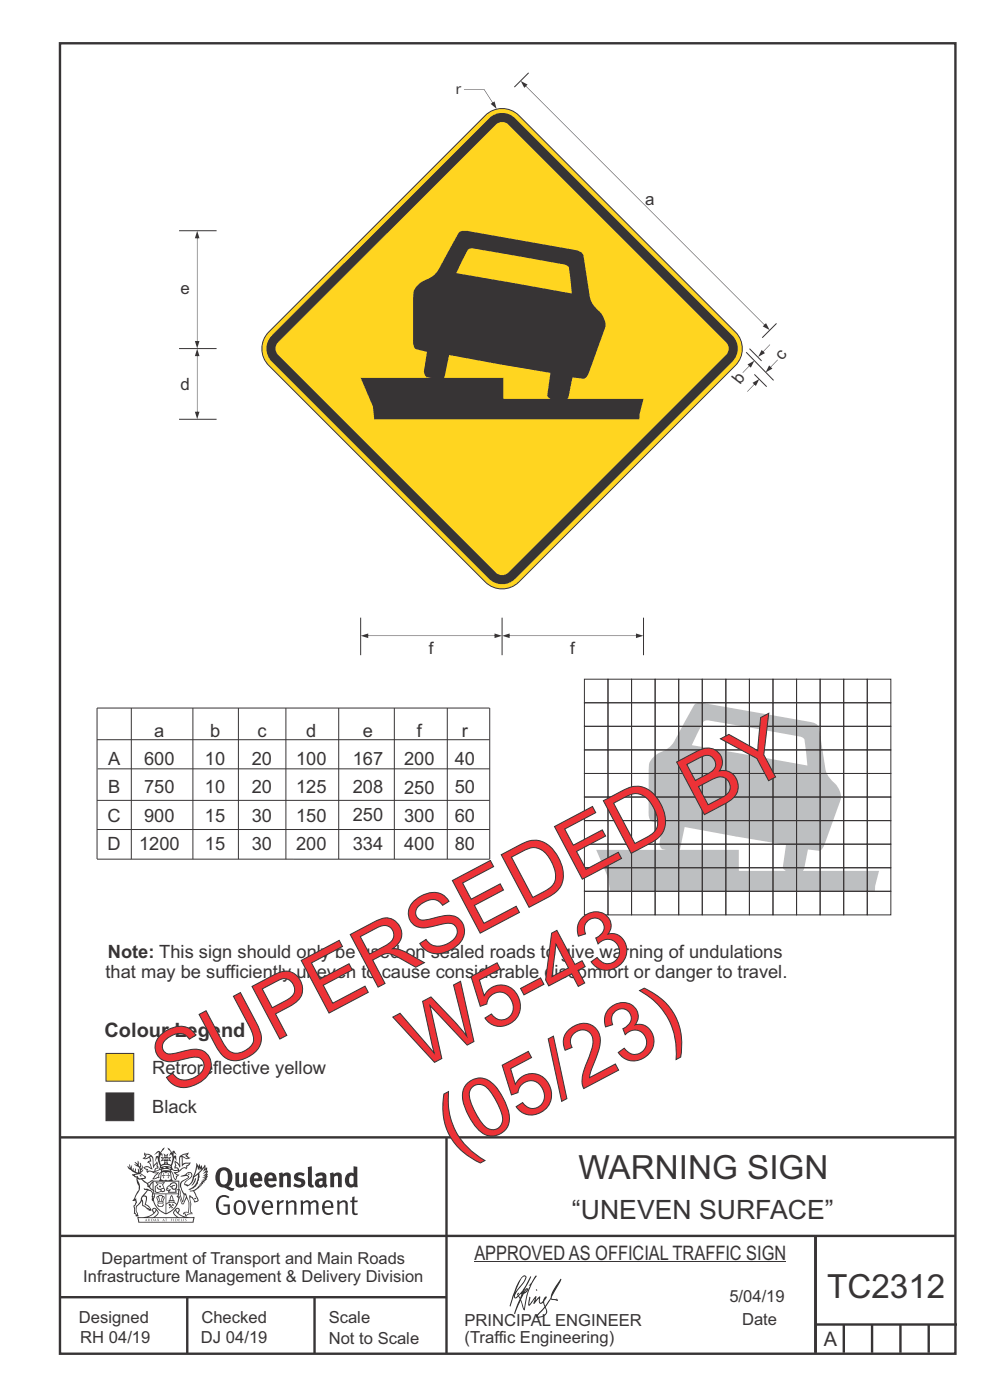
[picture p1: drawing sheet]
<svg xmlns="http://www.w3.org/2000/svg" width="210mm" height="297mm" viewBox="0 0 210 297" stroke-linecap="round" stroke-linejoin="round" font-family="sans-serif">
<g fill="none" stroke="#373435" stroke-width=".51">
<path d="M12.7 9.2h190v278h-190zM12.7 241.3h190M94.7 241.4v45.8M12.7 275.2h82M12.7 262.2h190.1M39.7 275.2v12M66.7 275.2v12M173 262.1v24.9M173 281h30M179 281v6M185 281v6M191 281v6"/>
<path d="M197 281v6"/>
</g>
<path d="M22.5 231.9h5.9v5.8h-5.9z" fill-rule="evenodd" fill="#373435" stroke="#373435" stroke-width=".21"/>
<path d="M22.5 223.5h5.9v5.9h-5.9z" fill-rule="evenodd" fill="#ffd520" stroke="#373435" stroke-width=".21"/>
<g fill="#373435">
<path d="M47 248.4a2.55 2.55 0 0 0 0 2.7l.3 .2a.81 .81 0 0 0 1-1v-.5a1.04 1.04 0 0 0-1.1-1.5zM46.3 248.1a1.82 1.82 0 0 1 2.1-.2 1.82 1.82 0 0 1 .9 1.8 2.29 2.29 0 0 1-.8 2l.7 .3h.5l-.2 .6a2.87 2.87 0 0 1-2-.7 2.12 2.12 0 0 1-1.7-3.1z" fill-rule="evenodd"/>
<path d="M49.9 248.9l.8-.2v2a.46 .46 0 0 0 .3 .6 .46 .46 0 0 0 .6-.3v-2.1l.7-.2v2.4l.2 .5-.5 .3-.3-.3a1.02 1.02 0 0 1-1.2 .3 1.02 1.02 0 0 1-.6-1.1z" fill-rule="evenodd"/>
<path d="M54 249.5l-.1 .5h.9a.49 .49 0 0 0-.2-.6 .49 .49 0 0 0-.6 .1zM53.4 249.1a1.34 1.34 0 0 1 1.6-.2 1.34 1.34 0 0 1 .6 1.5v.2h-1.7a.77 .77 0 0 0 .5 .8 .77 .77 0 0 0 .9-.4l.3 .5a1.59 1.59 0 0 1-2 .2 1.59 1.59 0 0 1-.5-2.1z" fill-rule="evenodd"/>
<path d="M57 249.5l-.1 .5h1a.49 .49 0 0 0-.2-.6 .49 .49 0 0 0-.7 .1zM56.4 249.1a1.34 1.34 0 0 1 1.6-.2 1.34 1.34 0 0 1 .7 1.5v.2h-1.8a.77 .77 0 0 0 .5 .8 .77 .77 0 0 0 .9-.4l.4 .5a1.59 1.59 0 0 1-2.1 .2 1.59 1.59 0 0 1-.5-2.1z" fill-rule="evenodd"/>
<path d="M59.2 248.9l.7-.2 .1 .4a.95 .95 0 0 1 1-.3 .95 .95 0 0 1 .7 .8v2.3h-.8v-2.3a.46 .46 0 0 0-.8 .1v2.2h-.8z" fill-rule="evenodd"/>
<path d="M62.6 249.1a1.75 1.75 0 0 1 2-.1l-.2 .5-.6-.2a.43 .43 0 0 0-.6 .3l.4 .3a1.04 1.04 0 0 1 1.2 1.1 1.04 1.04 0 0 1-1.4 1l-1.2-.4 .3-.6 1 .4 .4-.4a.88 .88 0 0 0-1-.5l-.4-.2-.1-.4z" fill-rule="evenodd"/>
<path d="M65.3 247.6l.8-.2 .1 3.8 .3 .2 .1 .4a.88 .88 0 0 1-1 0 .88 .88 0 0 1-.3-1z" fill-rule="evenodd"/>
<path d="M67.8 250.6a.43 .43 0 0 0-.1 .7 .43 .43 0 0 0 .7-.1v-.7zM66.8 249.1a1.7 1.7 0 0 1 2.4 .1v1.9l.3 .4-.4 .5-.5-.4a1.03 1.03 0 0 1-1.7-.1 1.03 1.03 0 0 1 .8-1.5h.7v-.4a.8 .8 0 0 0-1.2 .1z" fill-rule="evenodd"/>
<path d="M70 248.9l.7-.2 .1 .4a.95 .95 0 0 1 1-.3 .95 .95 0 0 1 .7 .8v2.3h-.8v-2.3a.46 .46 0 0 0-.8 .1v2.2h-.8z" fill-rule="evenodd"/>
<path d="M74.3 249.5a1.48 1.48 0 0 0 0 1.7h.5l.2-.1v-1.5l-.3-.2zM75 247.4l.8 .1 .1 4.4h-.7l-.1-.2a1.26 1.26 0 0 1-1.4 0 1.26 1.26 0 0 1-.5-1.3 1.29 1.29 0 0 1 .4-1.4 1.29 1.29 0 0 1 1.4-.1z" fill-rule="evenodd"/>
<path d="M46.4 253.9a1.72 1.72 0 0 1 2.3 0l-.3 .3a1.24 1.24 0 0 0-1.4-.2 1.24 1.24 0 0 0-.6 1.4 1.49 1.49 0 0 0 1.2 1.9l.7-.1v-1.3h-.8l-.1-.4h1.3v1.9a1.93 1.93 0 0 1-2.2 0 1.93 1.93 0 0 1-.7-2.2l.2-.8z" fill-rule="evenodd"/>
<path d="M50.4 255.1a1.65 1.65 0 0 0 .2 2.2 .99 .99 0 0 0 1-1.4 .78 .78 0 0 0-.4-.8 .78 .78 0 0 0-.8 0zM50 254.9a1.33 1.33 0 0 1 1.6-.1 1.33 1.33 0 0 1 .5 1.4 1.31 1.31 0 0 1-1.3 1.6 1.31 1.31 0 0 1-1.2-1.6v-.6z" fill-rule="evenodd"/>
<path d="M52.5 254.7l.4-.1 .9 2.6 .8-2.5h.5l-1.1 3h-.5z" fill-rule="evenodd"/>
<path d="M56.3 255.2l-.2 .7h1.3a.7 .7 0 0 0-.3-.8 .7 .7 0 0 0-.8 .1zM55.9 255a1.22 1.22 0 0 1 1.5-.2 1.22 1.22 0 0 1 .5 1.5h-1.8a.93 .93 0 0 0 .5 1 .93 .93 0 0 0 1.1-.2l.2 .3a1.43 1.43 0 0 1-1.8 .1 1.43 1.43 0 0 1-.6-1.7z" fill-rule="evenodd"/>
<path d="M58.7 254.7l.4-.1 .1 .5 .4-.4 .6-.1-.2 .5a.66 .66 0 0 0-.8 .7v1.9h-.4z" fill-rule="evenodd"/>
<path d="M60.6 254.7l.4-.1 .1 .5a.94 .94 0 0 1 1-.5 .94 .94 0 0 1 .8 .8v2.3h-.5l-.1-2.5a.81 .81 0 0 0-1.2 .3v2.2h-.4z" fill-rule="evenodd"/>
<path d="M63.7 254.7l.5-.1 .1 .5 .4-.3a.78 .78 0 0 1 1.1 .3 .9 .9 0 0 1 1-.5 .9 .9 0 0 1 .8 .8v2.3h-.5l-.1-2.5a.67 .67 0 0 0-1.1 .3v2.2h-.5v-2.4l-.4-.3-.7 .4v2.3h-.5z" fill-rule="evenodd"/>
<path d="M69 255.2l-.1 .7h1.3a.7 .7 0 0 0-.3-.8 .7 .7 0 0 0-.9 .1zM68.7 255a1.22 1.22 0 0 1 1.5-.2 1.22 1.22 0 0 1 .5 1.5h-1.8a.93 .93 0 0 0 .4 1 .93 .93 0 0 0 1.2-.2l.1 .3a1.44 1.44 0 0 1-1.7 .1 1.44 1.44 0 0 1-.6-1.7z" fill-rule="evenodd"/>
<path d="M71.4 254.7l.5-.1 .1 .5a.94 .94 0 0 1 1-.5 .94 .94 0 0 1 .8 .8v2.3h-.5l-.1-2.5a.81 .81 0 0 0-1.2 .3v2.2h-.4z" fill-rule="evenodd"/>
<path d="M74.7 253.9l.5-.1v.9h.7l-.1 .3h-.6v2.2l.1 .2h.5l.1 .3a.75 .75 0 0 1-1.2-.6v-2.1h-.4v-.3h.4z" fill-rule="evenodd"/>
<path d="M30.8 244.9l1.1 .3-.9 .5h-.4l.6-.5zM31.8 245.4h.2a2.44 2.44 0 0 1 .4 1.9l.1 .5 .7-1-.1 .6 .3 .3a.57 .57 0 0 0-.6 .7l-1-.1-.5 .2 .2-.5-.8-.3 .7-.1 .9 .5 .1-.1-.6-1.3-.2-.2h.5zM30.7 244.4l-.1 .5 .2 .4-.6 .4a1.04 1.04 0 0 0 1.4-.1l.2 .6-.3 .1-.2 .4a.94 .94 0 0 1 .8 1.1l-.2-.1a1.16 1.16 0 0 0-1.5-.1l.3 .4 .4 .2 .1 .5 .2 .1 .1-.2a.94 .94 0 0 1 1.1 .2l.8 .1-1.2 1.2a1.13 1.13 0 0 0 1.2-.2l.4-.1-.1-.4 .5-.8a.83 .83 0 0 0-.6 1.1l-.3-.1-.7 .4 1.1-1.4-.5 .1-.5-.1 1.3-.5-.1-.1-.9 .4v-.3l.2-.2 .3 .1 .1-.3-.2-.4v-.6l-.1-.4-.7 1v-.7a1.42 1.42 0 0 0-1.6-1.8z" fill-rule="evenodd"/>
<path d="M38.5 245.2l.5-.2 .7-.1-.6 .3 .8 .5h-.3zM38.3 245.5l.2-.1 .1 2a1.69 1.69 0 0 1 1.6-.6l-.8 .5 .1 .5a1.1 1.1 0 0 0-1.5 .6l-.1-.5-.2-.2h-.5l.3-.4-.3-.7a1.42 1.42 0 0 1 .8 1.1l.2-.1zM37.1 246.2l.1 1-.2 .3 .1 .4h.5l.1 .2a.96 .96 0 0 1-1.1-.1l-.1 .1a1.06 1.06 0 0 0 1.3 .2v.1a.72 .72 0 0 1-1 .2l.3 .5 .6 .2-.4 .2-.1 .6-.2-.3-.4-1.1-.4-.4 .4 .9a1.54 1.54 0 0 0 .7 1.2l.2-.3a.58 .58 0 0 1 .4-.8l.2-.1h-.3l-.5-.3 .9-.5a.93 .93 0 0 1 1.2-.5v.2l.2-.2 .1-.5a.99 .99 0 0 0 .7-.8l-1.3 .1-.3 .2-.1-1.4 .9 .4 .9-.3h-.4l-.5-.4 .4-.7-.6 .2a1.46 1.46 0 0 0-1.4 2.1v.4l-.2-.4z" fill-rule="evenodd"/>
<path d="M35.6 248.9l.2 .1-.1 .3 .4 .1h-.4v.6l-.1-.6h-.3l.3-.1z" fill-rule="evenodd"/>
<path d="M34.6 248.9l.2 .1v.3l.3 .1h-.3l-.1 .6v-.6h-.4l.4-.1z" fill-rule="evenodd"/>
<path d="M34.3 248.8a.57 .57 0 0 1 .9 .2 .57 .57 0 0 1 .9-.2l.2 1.4h-.2a.57 .57 0 0 1-.9 0 .69 .69 0 0 1-1.1 0zM34.2 248.1l-.3 2.1-.2 .4h3l-.2-.4-.3-2.1h-.2v.2l-.8-.1-.8 .1v-.2z" fill-rule="evenodd"/>
<path d="M34.2 252.4a.3 .3 0 0 0 .6 0 .3 .3 0 0 0-.6 0zM33.3 250.9l.3 .3-.3 .4a.79 .79 0 0 0 0 1.3l.8-.2-.1-.3a.55 .55 0 0 1-.7-.6l.1-.1 .2 .3 .3 .2 .8-.2-.4-.7 .4-.4-.7 .2zM33 250.7l1.1 .2 .9-.2-.4 .6 .4 1.2a.56 .56 0 0 1-.8 .3l-.2 .1a.73 .73 0 0 1-.9 .1 .73 .73 0 0 1-.3-1v-.4l.6-.4z" fill-rule="evenodd"/>
<path d="M35.6 251.8l.7-.4a.58 .58 0 0 1 1-.1 .58 .58 0 0 1-.4 .9l-.3-.3a.43 .43 0 0 1 .6-.4 .57 .57 0 0 0-.8 .2l-.2-.1-.3 .1 .4 .2a.55 .55 0 0 0 .9 .4v.5h-1.3l.3-.4-.1-.1-.6 .1 .2-.3-.2-.1zM35.4 251.8l-.1 .2a.39 .39 0 0 0 .2 .6h.3l-.2 .4h1.9l-.1-.8a.86 .86 0 0 0-.1-1.3 .86 .86 0 0 0-1.3 .4z" fill-rule="evenodd"/>
<path d="M36 254.8h.8v.2h-.8zM36.4 253.8l.2 .8h-.4zM36.4 253.5l-.3 .5-.1 .6h-.2v.4l-.7 .4 .2 .1a1.48 1.48 0 0 1 2.1 .2l.2-.1-.6-.5v-.5h-.2l-.1-.6z" fill-rule="evenodd"/>
<path d="M35.8 255.4l.4 .1 .1 .3 .3-.2-.2-.2a.38 .38 0 0 1 .5 .5l-.2-.2-.3 .2 .3 .2-.3 .3-.1-.4-.4 .4-.1-.2 .4-.3-.1-.1-.2 .1z" fill-rule="evenodd"/>
<path d="M34.5 254h.2v.2l-.2 .6h-.2zM33.6 255.3h.9v.2a.55 .55 0 0 1-.8 .4v-.2l-.2-.1zM33.4 254h.2l.2 .8h-.2zM33.6 255l.8-.1 .1 .2h-.8zM33.8 253.7h.5l-.2 1.1h-.1zM33.3 253.8l-.1 .3 .3 1.1a.48 .48 0 0 0-.1 .6 .48 .48 0 0 0 .5 .2h.5a.49 .49 0 0 0 .2-.8l.3-1.1-.1-.3a1.42 1.42 0 0 0-1.5 0z" fill-rule="evenodd"/>
<path d="M33.7 251.5l.4 .1 .1 .3h-.3z" fill-rule="evenodd"/>
<path d="M41.3 250.1l.3-.2-.2 .8-.6 .8h-.2l.5-.7z" fill-rule="evenodd"/>
<path d="M39.7 249l.3-.2 .5 .2a.88 .88 0 0 1-.6 1.1 1.22 1.22 0 0 0-.8 1.3l.5 .2a.72 .72 0 0 0 .9-.4l.5-.8 .2-.6 .8-.6v.2a2.85 2.85 0 0 1-2 2.9l.1 .1a2.13 2.13 0 0 0 1.9-1.5v-.3a2.01 2.01 0 0 0 .3-1.7l1.1-1.3-.4 1 .7-.5-.7 1 .8-.4-.8 .8 .7-.2-.9 .6 .8-.1-.8 .4h.7l-.8 .3 .3 .2h-.4l.2 .3h-.4l.2 .3h-.4l.1 .2h-.1a2.16 2.16 0 0 1-2 1.1l.1 .2 .4-.1a.76 .76 0 0 1 .7 .8l.5 1.2-.6 .2a1.45 1.45 0 0 0-1.1-1.3l.2 1.8-.1 1.8 .4 .3a1.07 1.07 0 0 0-1.2 .4v-.3l-.5-.2a.87 .87 0 0 1 1.1-.1v-.7a4.4 4.4 0 0 0-.6-3.1l-.1-.3h-.2a2.16 2.16 0 0 1-.7-2.2l.3-.4 1.2-.7a.55 .55 0 0 0-.4-.8zM37.8 252.4a.76 .76 0 0 1 .3 1.1l.6 1.6 .4-1.7 .2 .1a.61 .61 0 0 1-.1 .9l-.3 .8-.2 .1-.7-1.6-.3 .1a1.18 1.18 0 0 0 .1-1.4zM41.8 247.5l.2 .7 .3-.5v.6l.4-.5a1.9 1.9 0 0 1-1.2 1.4l-.3 .3zM38.2 249.6l1.4-.2 .2 .2v.3l-.5 .2a1.26 1.26 0 0 0-.9 1.9l.2 .7a1.84 1.84 0 0 1 .1 2.1l-.4-1.4a.96 .96 0 0 0-.4-1.2l-.4 .2a.78 .78 0 0 1 0 1.3l.1 .3h.4l.4 1.1a.38 .38 0 0 0 .2 .4 .38 .38 0 0 0 .4-.1l.6-1.2a2.94 2.94 0 0 1 .4 2.5l-.1 .4h-.8l-.3 .4v.2l.4-.1 .1 .4 .2 .1a1.02 1.02 0 0 1 1.3-.5v-.4l-.3-.1 .1-1.8-.3-1.3h.1a1.14 1.14 0 0 1 .8 1 .63 .63 0 0 0 .8-.2 .63 .63 0 0 0-.2-.9l-.6-1.2 .9-.6 .2-.4h.3l-.1-.2h.4l-.1-.3h.3l-.1-.3 .5-.1-.2-.2 .6-.4v-.2h-.2l.4-.5h-.3l.3-.5-.4 .1 .4-.5v-.3l-.3 .2 .2-.7-.1-.2-.4 .3v-.8l-.6 .8-.2-.8-.2 .5-.3-.7-.1 .6-.5-.8-.1 1.4-.6 1.8a1.81 1.81 0 0 1-1 1.5l-.6-.2a1.75 1.75 0 0 1 1.1-1.2 .75 .75 0 0 0 .1-1.3 .75 .75 0 0 0-1.2 .4z" fill-rule="evenodd"/>
<path d="M41.2 254.1h.3l.2 .2-.4 .1z" fill-rule="evenodd"/>
<path d="M29.4 258.4h11.6l-.1 .8h-11.4zM31.3 258.2l.5-.1a2.48 2.48 0 0 0 1.4-1.3l.3 .5-.5 .6-.5 .3zM32.5 256.6l.3-.2 .2 .1-.3 .7zM37.2 256.8a2.65 2.65 0 0 0 1.8 1.4h-1.1l-.5-.3-.5-.6zM37.4 256.5l.2-.1 .3 .2-.3 .6zM29.2 258.2l.1 1.2h11.8l.2-1.1-.2-.1a4.1 4.1 0 0 1-3.3-.9l.3-.4-.1-.6a1.06 1.06 0 0 0-1.3 1l.2 .4 .6 .5h-4.7l.3-.1a.84 .84 0 0 0 .6-.8 .84 .84 0 0 0-.5-.8l-.3-.2h-.5l-.1 .6 .3 .4a4.2 4.2 0 0 1-3.4 .9z" fill-rule="evenodd"/>
<path d="M31 258.7l.1 .2h-.2zM31 258.5l-.3 .6 .4-.2 .2 .2z" fill-rule="evenodd"/>
<path d="M31.3 258.6h.3v.4a.25 .25 0 0 0 .2-.1 .25 .25 0 0 0-.1-.3h.1a.29 .29 0 0 1 0 .4 .29 .29 0 0 1-.4 0 .29 .29 0 0 1 0-.4z" fill-rule="evenodd"/>
<path d="M32.2 258.6a.22 .22 0 0 1 .3 .2 .22 .22 0 0 1-.3 .2zM32 258.6l.1 .4a.33 .33 0 0 0 .4 0 .33 .33 0 0 0 0-.4 .33 .33 0 0 0-.5 0z" fill-rule="evenodd"/>
<path d="M32.9 258.7l.1 .2h-.2zM32.9 258.5l-.2 .6 .3-.2 .2 .2z" fill-rule="evenodd"/>
<path d="M33.3 258.6h.2l.1 .1 .2-.1-.2 .2 .2 .3-.3-.3-.1 .3h-.1l.2-.3z" fill-rule="evenodd"/>
<path d="M34.7 258.7l.1 .2h-.2zM34.7 258.5l-.3 .6 .4-.2 .2 .2z" fill-rule="evenodd"/>
<path d="M35 258.5h.5l-.2 .1v.5h-.2l.1-.5z" fill-rule="evenodd"/>
<path d="M36.2 258.6l.3-.1-.1 .1v.2h.1h-.1v.3h-.2z" fill-rule="evenodd"/>
<path d="M36.7 258.6h.2v.5h-.2z" fill-rule="evenodd"/>
<path d="M37.3 258.6a.22 .22 0 0 1 .3 .2 .22 .22 0 0 1-.3 .2zM37.1 258.6v.4a.33 .33 0 0 0 .5 0 .33 .33 0 0 0 0-.4 .33 .33 0 0 0-.5 0z" fill-rule="evenodd"/>
<path d="M37.8 258.6l.4-.1-.2 .1v.2h.1h-.1v.2l.2 .1h-.4z" fill-rule="evenodd"/>
<path d="M38.4 258.6h.2l-.1 .4 .2 .1h-.3z" fill-rule="evenodd"/>
<path d="M38.9 258.6h.2v.5h-.2z" fill-rule="evenodd"/>
<path d="M39.3 258.6h.2h-.1l.2 .3-.2 .2-.1-.1v-.1l.2 .1z" fill-rule="evenodd"/>
<path d="M34.2 247.4a1.51 1.51 0 0 1 2 .2 2.67 2.67 0 0 0-2.1 0zM35.7 247.6l.4 .1 .1 .3-.4-.1zM34.6 247.6h.5l.1 .2h-.4zM34 247.8l.3 .2h-.3zM34.9 246.9l.3-.2 .3 .2zM34.9 245.6l.2 .1v.3h-.2zM35 245.1l.2 .2 .2-.2-.1 .3h-.2zM35.1 246.3h.2l.1 .4-.2-.2-.2 .2zM35.3 245.7l.2-.1v.4h-.2zM34.4 245.7h.3l.1 .3-.4 .1 .2-.2zM35.7 245.7h.3l-.2 .2 .2 .2-.4-.1zM32.7 244.9l1-.5-.1 1-.2-.2-.3 .2-.3 1.1 .5-1 .3 .9a1.84 1.84 0 0 1 .2 1.7l.4 .1a2.48 2.48 0 0 1 2.2 0l.2-.2-.2-.7 .7-1.8 .4 .7-.2-1-.2-.1-.2 .3v-.9l.6 .4-.6-.8-.3 .1-.1 .4-.5-.9-.5-.3 .2 .5 .6 .5-.5 .8 .4-.4a2.06 2.06 0 0 1 0 2.3l-.5-.2-.2-.6 .1-.1 .8 .2-.4-.5 .4-.5-.7 .2-.2-.2 .2-.7-.5 .4-.5-.4 .2 .7-.2 .2-.7-.2 .4 .5-.4 .5 .8-.2 .1 .1-.2 .6-.5 .2a2.02 2.02 0 0 1 0-2.2l.3 .5-.1-.7-.3-.1 .8-1.2-.4 .3-.5 .8-.2-.3a.8 .8 0 0 0-.8 .5z" fill-rule="evenodd"/>
<path d="M29.2 250.1l.3 .1a.61 .61 0 0 1 .8 .4l.3 .2a.8 .8 0 0 1 .6 1l.4 .1 .5 .5a1 1 0 0 1 .5 1.1l-.1 .7v-.5h-.1a.96 .96 0 0 0-.8-1.3l-.2-.2h-.7l-.1-.1-.1 .1 .1 .3h.6l-1.2 1.3-.2 1-.4 .6a1.33 1.33 0 0 0-.5 1.8l.2 .5a1.26 1.26 0 0 1-.5-1.5l-.1-.3a1.56 1.56 0 0 0 .4-1.7l-.3 .2 .2-.5a3.2 3.2 0 0 0 .7-3zM30.4 253.9h.4a2.06 2.06 0 0 1-.1 1.6l.7 .5 .4 .4-.6-.1-.8-.6-.1-.9a.51 .51 0 0 1 .1-.9zM28.6 249.3a1.52 1.52 0 0 1 2.1 .5l-1.1 .2-.2-.1-.1-.4h-.5zM27.5 247v.8l-.3-.4h-.1a3.1 3.1 0 0 0 1.9 1.6l-1 .1 .5 .6 .5 .1 .1 1.1a1.84 1.84 0 0 1-.3 2.5l-.4 .9-.3 .4 .2 .1 .4-.1 .1 .4-.2 .5-.3 .2 .1 1.7h.2l.3 .5 .1 .1 .4-.1-.1-.5a1.3 1.3 0 0 1-.1-1.7l.9-1 .1 1.1 .6 .2 .5 .5 .1-.1 .2 .3h.5a1.85 1.85 0 0 0-1.2-1.4l.1-.3a1.39 1.39 0 0 0 0-1.4l-.5-.1 .5-.5a.66 .66 0 0 1 .9-.4 .66 .66 0 0 1 .3 .9l-.1 .4 .2-.1v.2l-.1 .3 .2 .5 .1-.3a2.24 2.24 0 0 0 .1-2.2 .73 .73 0 0 1-.7-.7 .73 .73 0 0 1 .6-.7v-.2a.94 .94 0 0 0-.9 .8 .48 .48 0 0 1-.1-.6 .48 .48 0 0 1 .5-.2l.5-.3a.51 .51 0 0 0-.8 .2l-.5 .2-1-.8h.6l.2-.5-1.2-.7 .5-.5v-.3l-.5 .4 .1-.2a.69 .69 0 0 0 .2-1v.4l-.2 .3v-1.1l-.3-.2 .1 .6-.1 .2-.4-1.3v.7l-.6-.4 .5 .7-.6-.2 .3 .3a1 1 0 0 1 .7 1.4l-.2-.8v.9l-.5-.2v-.8l-.2 .7-.2-.1-.1-.6-.2 .4-.2-.2 .1-.7-.2 .5z" fill-rule="evenodd"/>
<path d="M29.6 249.4l.2-.1 .3 .2z" fill-rule="evenodd"/>
<path d="M32.4 250.5h5.6v2l-.2-.1v-1.7h-5.2v2.5h5.2v-.8l.1 .2-.1 1.1v-.3h-2.5v4a4.1 4.1 0 0 0 2.6-3.6l.1-.1a4 4 0 0 1-2.8 3.9 4.2 4.2 0 0 1-2.8-4.7l.1 1.2 .1-.1a3.8 3.8 0 0 0 2.5 3.4v-4h-2.5l-.2-.9z" fill-rule="evenodd"/>
<circle cx="40" cy="249.1" r=".17"/>
</g>
<path d="M100.6 267.7h66.2" fill="none" stroke="#373435" stroke-width=".21"/>
<g fill="#252726">
<path d="M111.6 273.7l.2-.2-.5 .7zM110.4 274.5l.3 .1-.3 .7-.3-.4zM110.9 270.9l.5-.1a9.3 9.3 0 0 1-2 3.2l-.1 .2 1-2.5zM110.6 271a14.7 14.7 0 0 0-2.2 4.9l-.3 1.2 .1 .1 .8-2.4a.42 .42 0 0 0 .2 .7 .42 .42 0 0 0 .6-.3l.2-.2 .2 .6-1.1 3.1h.2l1.1-2.8 .6 1.9 .2 .2 .2-.5a13.5 13.5 0 0 1 2-6.2l.5-.5-.2-.2-1.6 2.1 .4-.1a14.9 14.9 0 0 0-1.3 5.1l-.4-1.2a1.39 1.39 0 0 1 .2-1.8l.1-.2a.92 .92 0 0 0 .8-1.2 .75 .75 0 0 0-.7 .7l-.2 .2 1.6-3.4h-.1l-.4 .7a10.5 10.5 0 0 1-2.2 3.2l.2-.4a.32 .32 0 0 0-.4 .2 .32 .32 0 0 0 .1 .4l-.5 .4a3.2 3.2 0 0 1 1.1-2.3l.5-.6a2.49 2.49 0 0 0 .7-1.6l-.3-.2z" fill-rule="evenodd"/>
<path d="M115.6 277.5a1.15 1.15 0 0 1 .1 1.3 1.15 1.15 0 0 1-1.2 .5h-.5zM112.3 275.1l-.3 1.7 .3 .2 1.2-1.5-.3 1.1 1.1-1.2a.94 .94 0 0 0 .4 1.2l.5-.3 .3 .9-1.2 1.3a.98 .98 0 0 0-.5 1 1.9 1.9 0 0 0 2.3-1.3l-.1-.3a1.02 1.02 0 0 1 .3-1.4l.5-.9 1.5 .3-.2-.5v.3l-1.1-.2v-.2l2-3.6 .1-.3-.1-.1-1.8 2.7a6.6 6.6 0 0 1-1.5 3l-.2-.2a1.01 1.01 0 0 1 .4-1.4l.1-.2-.3-.2-.3 .5-.2 .5-.5 .4-.2-.4 .1-.9-.2-.1-.8 .9 .2-.9h-.1l-1.4 1.7 .2-1.4v-.1z" fill-rule="evenodd"/>
<path d="M113.7 273.5l.3 .3h-.3z" fill-rule="evenodd"/>
</g>
<path d="M103 24.5a5 5 0 0 1 7.1 0l45.9 45.9a5 5 0 0 1 0 7.1l-45.9 46a5 5 0 0 1-7.1 0l-46-46a5 5 0 0 1 0-7.1z" fill-rule="evenodd" fill="#ffd520" stroke="#373435" stroke-width=".21"/>
<path d="M57.7 71.2l46.1-46.1a3.9 3.9 0 0 1 5.5 0l46.1 46.1a3.9 3.9 0 0 1 0 5.5l-46.1 46.1a3.9 3.9 0 0 1-5.5 0l-46.1-46.1a3.9 3.9 0 0 1 0-5.5z" fill-rule="evenodd" fill="#373435"/>
<path d="M105.2 26.4a1.88 1.88 0 0 1 2.6 0l46.2 46.2a1.88 1.88 0 0 1 0 2.7l-46.2 46.2a1.88 1.88 0 0 1-2.6 0l-46.2-46.2a1.88 1.88 0 0 1 0-2.7z" fill-rule="evenodd" fill="#ffd520"/>
<path d="M161.8 69.2l.7-.6 .8 1.4zM111.6 18.2l50.5 50.8zM110.5 17.2l1.4 .7-.7 .7z" fill="#373435"/>
<path d="M112.1 15.4l-3 3.1M158.3 74.7l5.8 6M159 74l2.5 2.6M160 79.4l2.6 2.6M164.7 68.6l-3 3" fill="none" stroke="#373435" stroke-width=".21"/>
<g fill="#373435">
<path d="M160 81.5l-1.4 1.6zM159.6 81.2l1.5-.8-.8 1.5z"/>
<path d="M164.9 76.3l-1.4 1.6zM163.1 77.5l.7 .7-1.4 .8z"/>
<path d="M163.3 73.1l-1.4 1.5zM161.6 74.2l.7 .7-1.5 .8z"/>
<path d="M158.9 77.6l-1.3 1.5zM158.6 77.3l1.4-.8-.7 1.5z"/>
<path d="M104.1 22l.8-.5 .4 1.6zM102.7 18.9l1.8 2.9zM98.4 18.9l4.3 .1z"/>
</g>
<path d="M38 48.9h7.9M38 73.9h7.9M38 88.9h7.9M76.5 131v8M106.5 131v8" fill="none" stroke="#373435" stroke-width=".21"/>
<g fill="#373435">
<path d="M41.8 49l.5 1.5h-1zM41.8 50.5l.1 21.9zM41.3 72.3h1l-.5 1.6z"/>
<path d="M104.9 134.4l1.6 .5-1.6 .5zM78 134.8l27 .1zM76.5 134.9l1.6-.5v1z"/>
<path d="M41.8 74l.5 1.5h-1zM41.8 75.5l.1 11.9zM41.3 87.3h1l-.5 1.6z"/>
</g>
<g fill="#373435">
<path d="M76.5 80.2h30.3v4.4h29.7l-.8 3.2-.1 1.1h-56.2l-.3-2.7z" fill-rule="evenodd"/>
<path d="M97.3 49.4a2.42 2.42 0 0 1 2.4-.3l22.3 3.9a1.91 1.91 0 0 1 1.8 1.5l1.4 8.7 .5 1.2 .6 .9a4.9 4.9 0 0 1 2.1 4.1l-3.4 9.6a1.64 1.64 0 0 1-1.5 1.3l-2.1-.2-.8 4.1-.5 .7-.5 .2-2.9-.5-.5-.5-.1-.3 .7-4.7-21.5-3.8-1 4.7-.2 .2-.7 .3-2.9-.5-.3-.4-.3-.8 .7-4.2-2.1-.4a1.85 1.85 0 0 1-.9-2.2v-8a4.3 4.3 0 0 1 .6-3.1l1.3-1.2a6.3 6.3 0 0 0 4.3-3.9zM99.3 52.9l.6-.2h.6l19.4 3.5a1.2 1.2 0 0 1 .9 1.4l.5 4.7-24.5-4.4z" fill-rule="evenodd"/>
</g>
<path d="M136.5 131v8" fill="none" stroke="#373435" stroke-width=".21"/>
<path d="M134.9 134.4l1.6 .5-1.6 .5zM108 134.8l27 .1zM106.5 134.9l1.6-.5v1z" fill="#373435"/>
<path d="M20.6 156.9h83.2M27.9 150.2v32M40.9 150.2v32M50.6 150.2v32M60.6 150.2v32M71.8 150.2v32M83.6 150.2v32M94.9 150.2v32M103.9 150.2h-83.3v32l83.3 .1v-32.1M20.6 169.8h83.3M20.7 163.1h83.2M103.9 176h-83.3" fill="none" stroke="#373435" stroke-width=".21"/>
<path d="M147.3 149.5a2.42 2.42 0 0 1 2.4-.3l22.3 4a1.91 1.91 0 0 1 1.8 1.4l1.3 8.7 .5 1.2 .7 .9a4.9 4.9 0 0 1 2.1 4.1l-3.5 9.6a1.64 1.64 0 0 1-1.4 1.4l-2.1-.3-.8 4.1-.3 .4h16.2l-.9 3.3v1.1h-56.2l-.3-2.7-2.6-6.1h14.8l-.8-.2-.2-.1-.4-1.1 .6-4.1-2-.5a1.85 1.85 0 0 1-.9-2.2v-7.9a4.3 4.3 0 0 1 .6-3.1l1.3-1.2a6.3 6.3 0 0 0 4.2-4zM145.2 175.5l-1.1 4.8h12.6v4.4h10l-.5-.4-.2-.3 .7-4.8zM149.2 153.1l.6-.3 .7 .1 19.4 3.4a1.2 1.2 0 0 1 .9 1.4l.5 4.7-24.6-4.3z" fill-rule="evenodd" fill="#bdbfc1"/>
<g fill="none" stroke="#373435" stroke-width=".21">
<path d="M124 144.1h5v5h-5zM124 149.1h5v5h-5zM124 154.1h5v5h-5zM124 159.1h5v5h-5zM129 144.1h5v5h-5zM129 149.1h5v5h-5zM129 154.1h5v5h-5zM129 159.1h5v5h-5zM134 144.1h5v5h-5zM134 149.1h5v5h-5zM134 154.1h5v5h-5zM134 159.1h5v5h-5z"/>
<path d="M139 144.1h5v5h-5zM139 149.1h5v5h-5zM139 154.1h5v5h-5zM139 159.1h5v5h-5zM144 144.1h5v5h-5zM144 149.1h5v5h-5zM144 154.1h5v5h-5zM144 159.1h5v5h-5zM149 144.1h5v5h-5zM149 149.1h5v5h-5zM149 154.1h5v5h-5zM149 159.1h5v5h-5z"/>
<path d="M154 144.1h5v5h-5zM154 149.1h5v5h-5zM154 154.1h5v5h-5zM154 159.1h5v5h-5zM159 144.1h5v5h-5zM159 149.1h5v5h-5zM159 154.1h5v5h-5zM159 159.1h5v5h-5zM164 144.1h5v5h-5zM164 149.1h5v5h-5zM164 154.1h5v5h-5zM164 159.1h5v5h-5z"/>
<path d="M169 144.1h5v5h-5zM169 149.1h5v5h-5zM169 154.1h5v5h-5zM169 159.1h5v5h-5zM174 144.1h5v5h-5zM174 149.1h5v5h-5zM174 154.1h5v5h-5zM174 159.1h5v5h-5zM179 144.1h5v5h-5zM179 149.1h5v5h-5zM179 154.1h5v5h-5zM179 159.1h5v5h-5z"/>
<path d="M184 144.1h5v5h-5zM184 149.1h5v5h-5zM184 154.1h5v5h-5zM184 159.1h5v5h-5zM124 164.1h5v5h-5zM124 169.1h5v5h-5zM124 174.1h5v5h-5zM124 179.1h5v5h-5zM129 164.1h5v5h-5zM129 169.1h5v5h-5zM129 174.1h5v5h-5zM129 179.1h5v5h-5z"/>
<path d="M134 164.1h5v5h-5zM134 169.1h5v5h-5zM134 174.1h5v5h-5zM134 179.1h5v5h-5zM139 164.1h5v5h-5zM139 169.1h5v5h-5zM139 174.1h5v5h-5zM139 179.1h5v5h-5zM144 164.1h5v5h-5zM144 169.1h5v5h-5zM144 174.1h5v5h-5zM144 179.1h5v5h-5z"/>
<path d="M149 164.1h5v5h-5zM149 169.1h5v5h-5zM149 174.1h5v5h-5zM149 179.1h5v5h-5zM154 164.1h5v5h-5zM154 169.1h5v5h-5zM154 174.1h5v5h-5zM154 179.1h5v5h-5zM159 164.1h5v5h-5zM159 169.1h5v5h-5zM159 174.1h5v5h-5zM159 179.1h5v5h-5z"/>
<path d="M164 164.1h5v5h-5zM164 169.1h5v5h-5zM164 174.1h5v5h-5zM164 179.1h5v5h-5zM169 164.1h5v5h-5zM169 169.1h5v5h-5zM169 174.1h5v5h-5zM169 179.1h5v5h-5zM174 164.1h5v5h-5zM174 169.1h5v5h-5zM174 174.1h5v5h-5zM174 179.1h5v5h-5z"/>
<path d="M179 164.1h5v5h-5zM179 169.1h5v5h-5zM179 174.1h5v5h-5zM179 179.1h5v5h-5zM184 164.1h5v5h-5zM184 169.1h5v5h-5zM184 174.1h5v5h-5zM184 179.1h5v5h-5zM124 184.1h5v5h-5zM124 189.1h5v5h-5zM129 184.1h5v5h-5zM129 189.1h5v5h-5z"/>
<path d="M134 184.1h5v5h-5zM134 189.1h5v5h-5zM139 184.1h5v5h-5zM139 189.1h5v5h-5zM144 184.1h5v5h-5zM144 189.1h5v5h-5zM149 184.1h5v5h-5zM149 189.1h5v5h-5zM154 184.1h5v5h-5zM154 189.1h5v5h-5zM159 184.1h5v5h-5zM159 189.1h5v5h-5z"/>
<path d="M164 184.1h5v5h-5zM164 189.1h5v5h-5zM169 184.1h5v5h-5zM169 189.1h5v5h-5zM174 184.1h5v5h-5zM174 189.1h5v5h-5zM179 184.1h5v5h-5zM179 189.1h5v5h-5zM184 184.1h5v5h-5zM184 189.1h5v5h-5z"/>
</g>
<g font-size="17.6" fill="#ed3237">
<text x="89" y="227" transform="rotate(-28 89 227)">W5-43</text>
<text x="36.5" y="232.5" transform="rotate(-28 36.5 232.5)">SUPERSEDED BY</text>
<text x="96.5" y="245.4" transform="rotate(-28 96.5 245.4)">(05/23)</text>
</g>
<g font-size="7.1" fill="#373435">
<text x="122.7" y="250.1">WARNING SIGN</text>
<text x="175.4" y="275.4">TC2312</text>
</g>
<text font-size="5.6" fill="#373435" x="121.3" y="258.6">“UNEVEN SURFACE”</text>
<g font-size="4.2" fill="#373435">
<text x="22.2" y="220">Colour Legend</text>
<text x="100.6" y="267.2">APPROVED AS OFFICIAL TRAFFIC SIGN</text>
<text x="174.7" y="285.6">A</text>
</g>
<g font-size="3.9" fill="#373435">
<text x="32.7" y="156.3">a</text>
<text x="44.6" y="156.3">b</text>
<text x="54.6" y="156.3">c</text>
<text x="65" y="156.3">d</text>
<text x="77" y="156.3">e</text>
<text x="88.4" y="156.4">f</text>
<text x="98" y="156.3">r</text>
<text x="22.9" y="162.3">A</text>
<text x="30.6" y="162.3">600</text>
<text x="43.5" y="162.3">10</text>
<text x="53.4" y="162.3">20</text>
<text x="62.8" y="162.3">100</text>
<text x="74.8" y="162.3">167</text>
<text x="85.7" y="162.4">200</text>
<text x="96.5" y="162.3">40</text>
<text x="22.9" y="168.3">B</text>
<text x="30.6" y="168.3">750</text>
<text x="43.5" y="168.3">10</text>
<text x="53.4" y="168.3">20</text>
<text x="62.8" y="168.3">125</text>
<text x="74.8" y="168.3">208</text>
<text x="85.7" y="168.4">250</text>
<text x="96.5" y="168.3">50</text>
<text x="22.8" y="174.3">C</text>
<text x="30.6" y="174.3">900</text>
<text x="43.5" y="174.3">15</text>
<text x="53.4" y="174.3">30</text>
<text x="62.8" y="174.3">150</text>
<text x="74.8" y="174.2">250</text>
<text x="85.7" y="174.4">300</text>
<text x="96.5" y="174.3">60</text>
<text x="22.8" y="180.3">D</text>
<text x="29.5" y="180.3">1200</text>
<text x="43.5" y="180.3">15</text>
<text x="53.4" y="180.3">30</text>
<text x="62.8" y="180.3">200</text>
<text x="74.8" y="180.2">334</text>
<text x="85.7" y="180.3">400</text>
<text x="96.5" y="180.3">80</text>
<text x="22.9" y="203.2">Note: This sign should only be used on sealed roads to give warning of undulations</text>
<text x="22.4" y="207.5">that may be sufficiently uneven to cause considerable discomfort or danger to travel.</text>
<text x="32.3" y="227.8">Retroreflective yellow</text>
<text x="32.3" y="236.2">Black</text>
</g>
<g font-size="3.6" fill="#373435">
<text x="96.6" y="19.8">r</text>
<text x="136.9" y="43.5">a</text>
<text x="38.3" y="62.4">e</text>
<text x="166" y="76.7" transform="rotate(-52 166 76.7)">c</text>
<text x="38.3" y="82.7">d</text>
<text x="157" y="81.7" transform="rotate(-52 157 81.7)">b</text>
<text x="90.9" y="138.6">f</text>
<text x="120.9" y="138.6">f</text>
</g>
<g font-size="3.5" fill="#373435">
<text x="21.6" y="268.1">Department of Transport and Main Roads</text>
<text x="17.7" y="272">Infrastructure Management &amp; Delivery Division</text>
<text x="16.7" y="280.6">Designed</text>
<text x="42.7" y="280.6">Checked</text>
<text x="69.7" y="280.6">Scale</text>
<text x="98.5" y="281.3">PRINCIPAL ENGINEER</text>
<text x="154.7" y="276.1">5/04/19</text>
<text x="157.4" y="281.2">Date</text>
<text x="17" y="284.8">RH 04/19</text>
<text x="42.6" y="284.8">DJ 04/19</text>
<text x="69.7" y="285.2">Not to Scale</text>
<text x="98.5" y="284.8">(Traffic Engineering)</text>
</g>
</svg>
